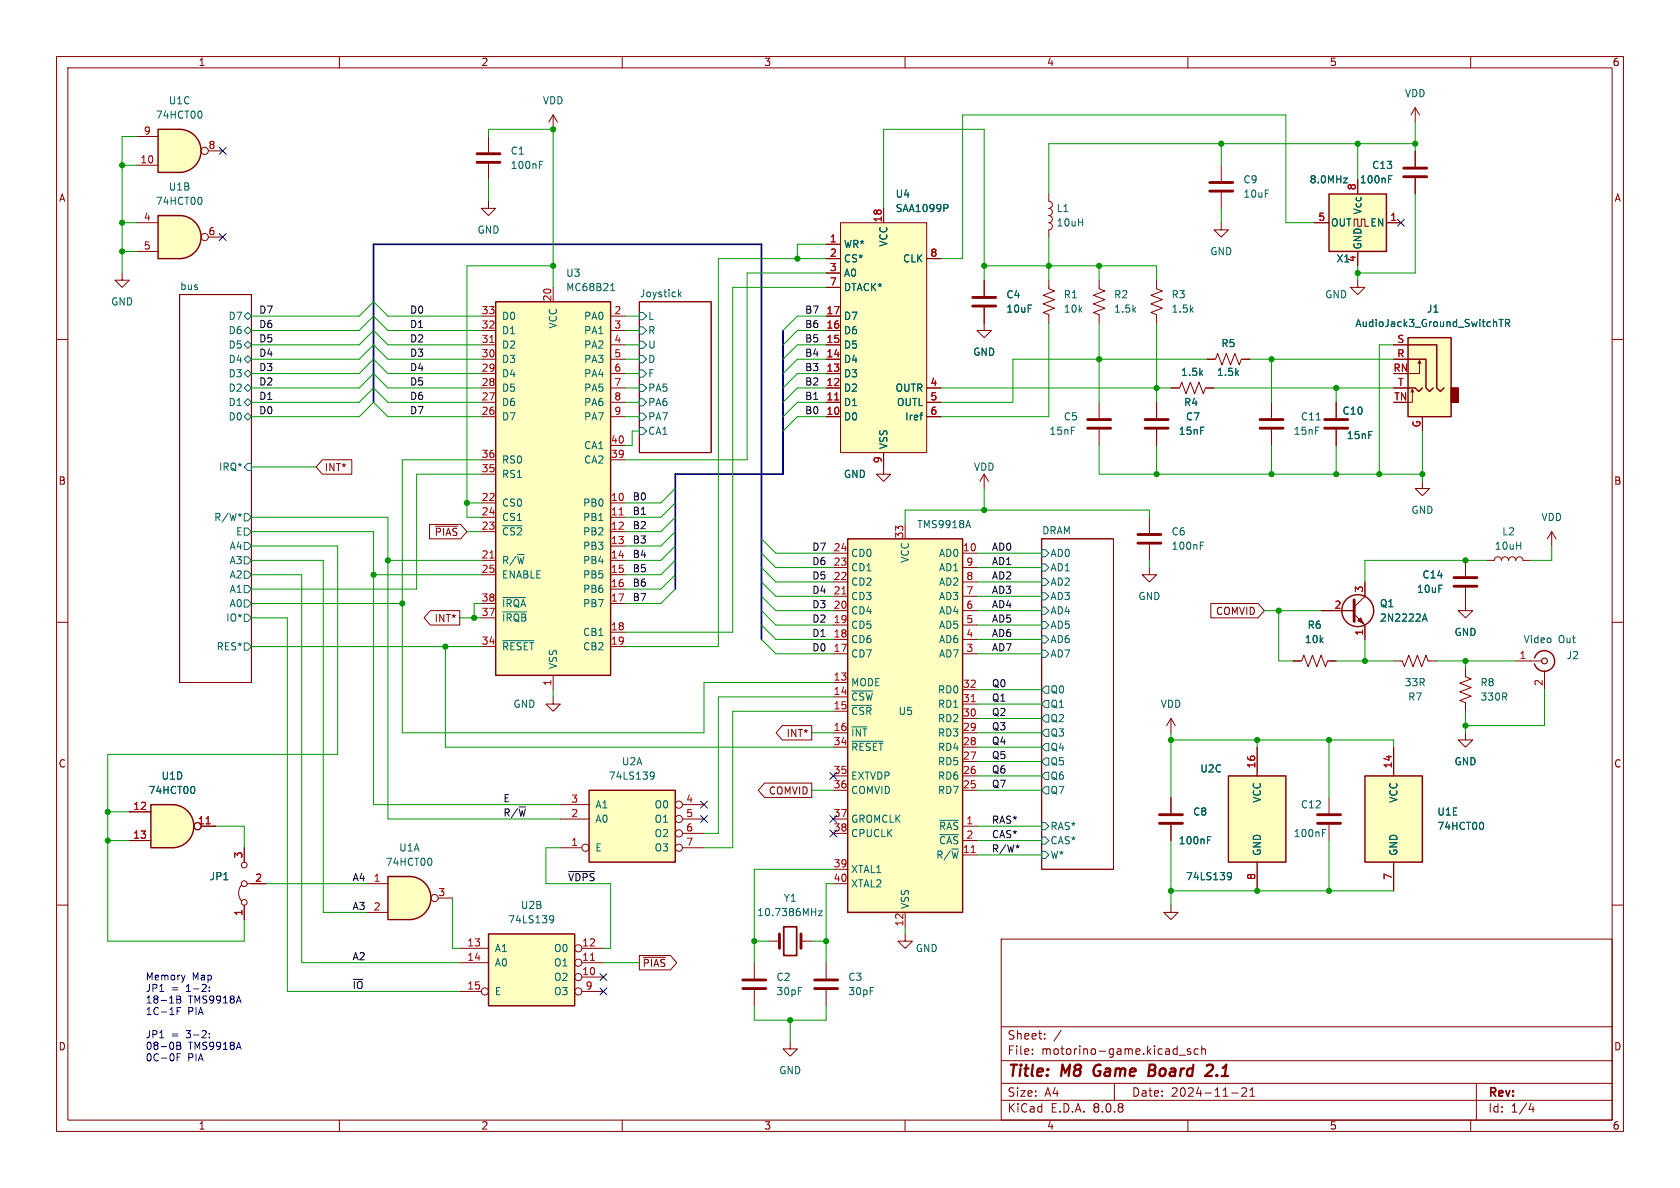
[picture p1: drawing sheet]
<svg xmlns="http://www.w3.org/2000/svg" width="297mm" height="210mm" viewBox="0 0 297 210" stroke-linecap="round" stroke-linejoin="round" font-family="sans-serif">
<g fill="none" stroke="#840000" stroke-width=".18">
<path d="M10 10h277v190h-277zM12 12h273v186h-273zM60 10v2M110 10v2M160 10v2M210 10v2M260 10v2M86.4 24.1v2.8M86.4 29v2.8M21.6 48.3v1.2h1.3l-1.3 1.3-1.3-1.3h1.3M31.7 52.1h12.7v68.6h-12.7zM113 53.3h12.7v26.7h-12.7z"/>
<path d="M10 60h2M224.8 71.1v2.8M224.8 75.9v2.8M285 60h2M184.1 95.3h12.7v58.4h-12.7zM10 110h2M285 110h2M207 141v2.8M207 145.8v2.8M234.9 141v2.8M234.9 145.8v2.8M10 160h2"/>
<path d="M133.3 170.2v2.8M133.3 175v2.8M177 166h108v32h-108zM285 160h2M60 198v2M110 198v2M160 198v2M177 194.5h108M177 191.5h108M177 187.5h108M177 181.5h108M182.5 186.3v.1"/>
<path d="M182.5 185.5v.1M184.7 183.6v.1M184.7 182.8v.1M187.6 182.1l-1.3 2M197 191.5v3M208.5 186.5h1.1M210 198v2M210.5 185.5l-.4-.1-.2 .2 .1 .2 .5 .2v.3h-.6M211.8 185.5l-.4-.1-.3 .3v.4l.1 .2h.6M212.5 185.5l.2-.1 .3 .1 .1 .9M212.5 184.9v1.5M217.7 193.2h1.2"/>
<path d="M219.5 192.4l.6-.1 .2 .1 .1 .3-.9 1.1h.9M221 193.8h.8M221 192.7l.4-.4v1.5M260 198v2M261 191.5v6.5M270.7 195l-.4 1.1h.9M271 195.6v1"/>
</g>
<path d="M193.6 188.5a1.27 1.27 0 0 0 0 1.6M203.1 189.2h.7M203.8 189.2l.3 .1M203.9 188.2h-.6l-.3 2 1-.1M204 189.1l-.2 .1M213.6 188.2h.5a.45 .45 0 0 1 .3 .6l-.1 .3-1.3 1.1h1.3" fill="none" stroke="#840000" stroke-width=".4"/>
<g fill="none" stroke="#006464" stroke-width=".18">
<path d="M95.4 29.1h.4M95.4 28.5h.6M43.2 58.4l.6-.6 .6 .6-.6 .7zM43.2 55.9l.6-.7 .6 .7-.6 .6zM113 55.2h.7l.6 .7-.6 .6h-.7zM113 57.8h.7l.6 .6-.6 .7h-.7zM120 51.2v1.3M120.1 52l.3 .5M120.4 51.6l-.4 .5M43.2 66l.6-.6 .6 .6-.6 .7zM43.2 73.7l.6-.7 .6 .7-.6 .6zM43.2 61l.6-.7 .6 .7-.6 .6z"/>
<path d="M43.2 71.1l.6-.6 .6 .6-.6 .7zM43.2 68.6l.6-.7 .6 .7-.6 .6zM43.8 62.9l.6 .6-.6 .6-.6-.6zM113 60.3h.7l.6 .7-.6 .6h-.7zM113 62.9h.7l.6 .6-.6 .6h-.7zM113 65.4h.7l.6 .6-.6 .7h-.7zM113 67.9h.7l.6 .7-.6 .6h-.7zM113 70.5h.7l.6 .6-.6 .7h-.7zM113 73h.7l.6 .7-.6 .6h-.7zM113 75.6h.7l.6 .6-.6 .6h-.7zM232.7 74.2h.7M42.7 90.9l-.3 .2 .2 .2"/>
<path d="M43.2 98.4h.6l.6 .7-.6 .6h-.6zM43.2 90.8h.6l.6 .6-.6 .7h-.6zM43.2 93.3h.6l.6 .7-.6 .6h-.6zM43.2 95.9h.6l.6 .6-.6 .7h-.6zM43.8 81.9h.6v1.3h-.6l-.6-.6zM184.1 99.7h.7l.6 .6-.6 .7h-.7zM184.1 97.2h.7l.6 .6-.6 .6h-.7zM43.2 101h.6l.6 .6-.6 .6h-.6zM43.2 103.5h.6l.6 .6-.6 .7h-.6zM43.2 106h.6l.6 .7-.6 .6h-.6zM43.2 113.7h.6l.6 .6-.6 .6h-.6zM43.2 108.6h.6l.6 .6-.6 .7h-.6z"/>
<path d="M184.1 114.9h.7l.6 .7-.6 .6h-.7zM184.1 102.2h.7l.6 .7-.6 .6h-.7zM184.1 104.8h.7l.6 .6-.6 .6h-.7zM184.1 107.3h.7l.6 .7-.6 .6h-.7zM184.1 109.9h.7l.6 .6-.6 .6h-.7zM184.1 112.4h.7l.6 .6-.6 .7h-.7zM184.8 121.3h.6v1.3h-.6l-.7-.7zM184.8 128.9h.6v1.3h-.6l-.7-.7zM184.8 123.8h.6v1.3h-.6l-.7-.6zM184.8 126.4h.6v1.2h-.6l-.7-.6zM184.8 136.5h.6v1.3h-.6l-.7-.6zM184.8 139.1h.6v1.2h-.6l-.7-.6z"/>
<path d="M184.8 131.4h.6v1.3h-.6l-.7-.6zM184.8 134h.6v1.3h-.6l-.7-.7zM184.1 150.5h.7l.6 .6-.6 .7h-.7zM184.1 145.4h.7l.6 .7-.6 .6h-.7zM184.1 148h.7l.6 .6-.6 .6h-.7zM213.5 148.5h.4M213.5 147.9h.6M233.8 147.2h.4M233.8 146.6h.6"/>
</g>
<path d="M84.3 28.7h4.1M84.3 27.2h4.1M222.8 75.7h4M222.8 74.2h4M205 145.5h4M205 144h4M232.9 145.5h4.1M232.9 144h4.1M131.3 174.8h4.1M131.3 173.2h4.1" fill="none" stroke="#840000" stroke-width=".51"/>
<path d="M248.9 59.7h7.6v14h-7.6z" fill="#ffffc2"/>
<path d="M256.5 68.6h1.3v2.5h-1.3z" fill="#840000" stroke="#840000" stroke-width=".25"/>
<path d="M246.4 63.5h2.5M246.4 61h2.5M246.4 68.6h2.5M249.7 68.8l-.3 .5M249.9 69.3l-.2-.5v2.3h-.8M251 63.8l-.3 .5M251.2 64.3l-.2-.5v2.2h-2.1M251.5 73.7v2.5M259.1 106.7v1.3h1.2l-1.2 1.2-1.3-1.2h1.3" fill="none" stroke="#840000" stroke-width=".18"/>
<path d="M248.9 59.7h7.6v14h-7.6zM248.9 68.6h1.3l.6 .6 .7-.6M248.9 63.5h3.2v5.1l.6 .6 .7-.6M248.9 61h5.1v7.6l.6 .6 .7-.6" fill="none" stroke="#840000" stroke-width=".25"/>
<path d="M265 56.5h.7M265.4 56.5v1.2M266.2 57.1h.6l.1-.2-.1-.3-.6-.1v1.2M266.5 57.1l.4 .6" fill="none" stroke="#006464" stroke-width=".18"/>
<path d="M31.7 38.1a3.8 3.8 0 0 1 3.8 3.8 3.8 3.8 0 0 1-3.8 3.8z" fill="#ffffc2" stroke="#ffffc2" stroke-width=".18"/>
<path d="M27.9 38.1h3.8v7.6h-3.8z" fill="#ffffc2"/>
<path d="M27.9 38.1h3.8a3.8 3.8 0 0 1 3.8 3.8 3.8 3.8 0 0 1-3.8 3.8h-3.8z" fill="none" stroke="#840000" stroke-width=".25"/>
<g fill="none" stroke="#840000" stroke-width=".18">
<path d="M24.1 39.4h3.8M24.1 44.5h3.8M36.8 41.9h2.6M240 49.5v1.3h-1.2l1.2 1.3 1.3-1.3h-1.3M236.2 71.1v2.8M236.2 75.9v2.8M259.1 129.5v1.3h1.2l-1.2 1.3-1.3-1.3h1.3M160 165.1v1.3h1.3l-1.3 1.2-1.3-1.2h1.3"/>
<circle cx="36.2" cy="41.9" r=".63"/>
</g>
<path d="M35.5 34.9l.2 .5-.2 .7" fill="none" stroke="#006464" stroke-width=".18"/>
<path d="M234.2 75.7h4.1M234.2 74.2h4.1" fill="none" stroke="#840000" stroke-width=".51"/>
<path d="M241.3 137.2h10.2v15.2h-10.2z" fill="#ffffc2"/>
<path d="M241.3 137.2h10.2v15.2h-10.2z" fill="none" stroke="#840000" stroke-width=".25"/>
<path d="M246.4 132.1v5.1M246.4 152.4v5.1" fill="none" stroke="#840000" stroke-width=".18"/>
<path d="M262.1 145.4l.2 .4-.2 .8" fill="none" stroke="#006464" stroke-width=".18"/>
<path d="M31.7 22.9a3.8 3.8 0 0 1 3.8 3.8 3.8 3.8 0 0 1-3.8 3.8z" fill="#ffffc2" stroke="#ffffc2" stroke-width=".18"/>
<path d="M27.9 22.9h3.8v7.6h-3.8z" fill="#ffffc2"/>
<path d="M27.9 22.9h3.8a3.8 3.8 0 0 1 3.8 3.8 3.8 3.8 0 0 1-3.8 3.8h-3.8z" fill="none" stroke="#840000" stroke-width=".25"/>
<g fill="none" stroke="#840000" stroke-width=".18">
<path d="M24.1 29.2h3.8M24.1 24.1h3.8M36.8 26.7h2.6"/>
<circle cx="36.2" cy="26.7" r=".63"/>
</g>
<path d="M35.5 19.7l.2 .4-.2 .7" fill="none" stroke="#006464" stroke-width=".18"/>
<path d="M234.9 34.3h10.2v10.2h-10.2z" fill="#ffffc2"/>
<path d="M234.9 34.3h10.2v10.2h-10.2z" fill="none" stroke="#840000" stroke-width=".25"/>
<path d="M232.4 39.4h2.5M240 31.8v2.5M245.1 39.4h2.5M239.4 40v-1.3h.6v1.3h.7v-1.3h.6v1.3h.6M240 44.5v2.5" fill="none" stroke="#840000" stroke-width=".18"/>
<path d="M237.5 31.5h.7l-.7 .8h.7" fill="none" stroke="#006464" stroke-width=".18"/>
<path d="M149.9 95.3h20.3v66h-20.3z" fill="#ffffc2"/>
<path d="M149.9 95.3h20.3v66h-20.3zM271.3 116.3a1.81 1.81 0 0 1 2-1.3 1.81 1.81 0 0 1 1.5 1.8M274.8 116.8a1.82 1.82 0 0 1-1.5 1.8 1.82 1.82 0 0 1-2-1.3" fill="none" stroke="#840000" stroke-width=".25"/>
<g fill="none" stroke="#840000" stroke-width=".18">
<path d="M250.2 19.1l-.8 1.2M250.2 19.1v2.5M250.2 19.1l.8 1.2M97.8 20.3l-.8 1.3M97.8 20.3v2.6M97.8 20.3l.8 1.3M147.3 97.8h2.6M160 92.7v2.6M170.2 97.8h2.5M147.3 115.6h2.6M147.3 113h2.6M147.3 110.5h2.6"/>
<path d="M147.3 108h2.6M147.3 105.4h2.6M147.3 102.9h2.6M147.3 100.3h2.6M170.2 115.6h2.5M170.2 113h2.5M170.2 110.5h2.5M170.2 108h2.5M170.2 105.4h2.5M170.2 102.9h2.5M170.2 100.3h2.5M246.4 116.8h1.5l.4 1.1 .7-2.1 .8 2.1 .8-2.1 .7 2.1 .8-2.1 .4 1h1.5"/>
<path d="M259.1 118.1v1.5l1 .4-2 .8 2 .7-2 .8 2 .8-2 .7 1 .4v1.5M268 116.8h4.5M273 118.6v3.3M147.3 120.7h2.6M147.3 123.2h2.6M147.3 125.7h2.6M147.3 129.5h2.6M147.3 139.7h2.6M147.3 137.2h2.6M147.3 132.1h2.6M170.2 129.5h2.5M170.2 139.7h2.5"/>
<path d="M170.2 137.2h2.5M170.2 134.6h2.5M170.2 132.1h2.5M170.2 127h2.5M170.2 124.5h2.5M170.2 121.9h2.5M147.3 144.8h2.6M147.3 147.3h2.6M147.3 153.7h2.6M147.3 156.2h2.6M170.2 146.1h2.5M170.2 151.1h2.5"/>
<path d="M170.2 148.6h2.5M146 170.2v2.8M146 175v2.8M160 161.3v2.5"/>
</g>
<path d="M171.2 92l.4 1.3M150.6 122.1h3.7M150.6 124.7h3.5M150.6 128.5h2.6M150.6 131h5.5M166.1 145h3.3M166.1 147.5h3.3" fill="none" stroke="#006464" stroke-width=".18"/>
<path d="M148.8 105h.8M171.7 124h.7M171.7 150.7h.7" fill="none" stroke="#a90000" stroke-width=".18"/>
<path d="M144 174.8h4.1M144 173.2h4.1" fill="none" stroke="#840000" stroke-width=".51"/>
<circle cx="273" cy="116.8" r=".51" fill="none" stroke="#840000" stroke-width=".2"/>
<path d="M87.6 53.3h20.3v66.1h-20.3z" fill="#ffffc2"/>
<g fill="none" stroke="#840000" stroke-width=".25">
<path d="M87.6 53.3h20.3v66.1h-20.3z"/>
<circle cx="240" cy="107.9" r="2.82"/>
</g>
<g fill="none" stroke="#840000" stroke-width=".18">
<path d="M86.4 35.6v1.2h1.2l-1.2 1.3-1.3-1.3h1.3M85.1 55.9h2.5M85.1 58.4h2.5M97.8 50.8v2.5M107.9 55.9h2.6M107.9 58.4h2.6M85.1 73.7h2.5M85.1 71.1h2.5M85.1 68.6h2.5M85.1 66h2.5M85.1 63.5h2.5M85.1 61h2.5"/>
<path d="M107.9 73.7h2.6M107.9 71.1h2.6M107.9 68.6h2.6M107.9 66h2.6M107.9 63.5h2.6M107.9 61h2.6M107.9 78.7h2.6M85.1 88.9h2.5M85.1 91.4h2.5M85.1 94h2.5M85.1 99.1h2.5M85.1 83.8h2.5"/>
<path d="M85.1 81.3h2.5M107.9 88.9h2.6M107.9 91.4h2.6M107.9 94h2.6M107.9 96.5h2.6M107.9 99.1h2.6M107.9 81.3h2.6M85.1 101.6h2.5M85.1 106.7h2.5M85.1 114.3h2.5M85.1 109.2h2.5M97.8 119.4v2.5"/>
<path d="M107.9 101.6h2.6M107.9 104.1h2.6M107.9 106.7h2.6M107.9 111.8h2.6M107.9 114.3h2.6M228.6 116.8h1.5l.4-1 .8 2.1 .7-2.1 .8 2.1 .8-2.1 .7 2.1 .4-1.1h1.5M233.7 108h5.7M239.4 108.6l1.9 1.9v2.5M241.3 102.9v2.5l-1.9 1.9M207 160v1.3h1.3l-1.3 1.3-1.3-1.3h1.3"/>
</g>
<path d="M86.6 60.5h.7M86.6 98.6h.7M109.5 91h.7" fill="none" stroke="#a90000" stroke-width=".18"/>
<path d="M108 51.4h.7M108.1 50.4l.2-.3v1.3M88.9 92.9h3.4M88.9 113.3h5.5M88.9 108.2h4.2M88.9 105.6h4M251.5 109.8l.4-1.3 .4 1.3M251.6 109.4h.6" fill="none" stroke="#006464" stroke-width=".18"/>
<path d="M239.4 106v3.9" fill="none" stroke="#840000" stroke-width=".51"/>
<path d="M240 109.7l.5-.5 .5 1z" fill="#840000" stroke="#840000" stroke-width=".18"/>
<path d="M72.4 154.9a3.8 3.8 0 0 1 3.8 3.9 3.8 3.8 0 0 1-3.8 3.8z" fill="#ffffc2" stroke="#ffffc2" stroke-width=".18"/>
<path d="M68.6 154.9h3.8v7.7h-3.8z" fill="#ffffc2"/>
<path d="M68.6 154.9h3.8a3.8 3.8 0 0 1 3.8 3.9 3.8 3.8 0 0 1-3.8 3.8h-3.8z" fill="none" stroke="#840000" stroke-width=".25"/>
<g fill="none" stroke="#840000" stroke-width=".18">
<path d="M250.2 26.7v2.8M250.2 31.5v2.8M42.7 156.5a2.26 2.26 0 0 0 0 2.8M43.2 149.9v2.5M43.7 156.2h3.3M64.8 156.2h3.8M77.5 158.8h2.5M43.2 160v2.6M64.8 161.3h3.8"/>
<circle cx="43.2" cy="152.9" r=".51"/>
<circle cx="43.2" cy="159.5" r=".51"/>
<circle cx="43.2" cy="156.2" r=".51"/>
<circle cx="76.8" cy="158.7" r=".63"/>
</g>
<path d="M245.5 31.7h.4M245.5 31.1h.6M76.2 151.8l.1 .4-.1 .7" fill="none" stroke="#006464" stroke-width=".18"/>
<path d="M248.2 31.2h4M248.2 29.7h4" fill="none" stroke="#840000" stroke-width=".51"/>
<path d="M30.5 142.2a3.8 3.8 0 0 1 3.8 3.9 3.8 3.8 0 0 1-3.8 3.8z" fill="#ffffc2" stroke="#ffffc2" stroke-width=".18"/>
<path d="M26.7 142.2h3.8v7.7h-3.8z" fill="#ffffc2"/>
<path d="M26.7 142.2h3.8a3.8 3.8 0 0 1 3.8 3.9 3.8 3.8 0 0 1-3.8 3.8h-3.8z" fill="none" stroke="#840000" stroke-width=".25"/>
<g fill="none" stroke="#840000" stroke-width=".18">
<path d="M262.9 99.1h1.3a.64 .64 0 0 1 .6-.7 .64 .64 0 0 1 .6 .7 .64 .64 0 0 1 .7-.7 .64 .64 0 0 1 .6 .7 .64 .64 0 0 1 .6-.7 .64 .64 0 0 1 .7 .7 .64 .64 0 0 1 .6-.7 .64 .64 0 0 1 .6 .7h1.3M22.9 143.5h3.8M22.9 148.6h3.8M35.6 146.1h2.5M139.7 184.2v1.2h1.3l-1.3 1.3-1.3-1.3h1.3"/>
<circle cx="34.9" cy="146" r=".63"/>
</g>
<path d="M36.4 145.6h.8" fill="none" stroke="#a90000" stroke-width=".18"/>
<path d="M34.3 139.1l.1 .4-.1 .7" fill="none" stroke="#006464" stroke-width=".18"/>
<path d="M86.4 165.1h15.2v12.7h-15.2z" fill="#ffffc2"/>
<path d="M86.4 165.1h15.2v12.7h-15.2z" fill="none" stroke="#840000" stroke-width=".25"/>
<g fill="none" stroke="#840000" stroke-width=".18">
<path d="M81.3 170.2h5.1M81.3 167.6h5.1M81.3 175.3h3.8M102.9 172.7h3.8M102.9 170.2h3.8M102.9 167.6h3.8M102.9 175.3h3.8"/>
<circle cx="85.7" cy="175.3" r=".63"/>
<circle cx="102.2" cy="170.2" r=".63"/>
<circle cx="102.2" cy="167.6" r=".63"/>
<circle cx="102.2" cy="175.3" r=".63"/>
<circle cx="102.2" cy="172.7" r=".63"/>
</g>
<path d="M104.4 169.8h.7" fill="none" stroke="#a90000" stroke-width=".18"/>
<path d="M97.3 161.9h.3l.2 .1a.84 .84 0 0 1-.3 1.1h-.2M97.9 162.4l-.3 .3-.3-.1" fill="none" stroke="#006464" stroke-width=".18"/>
<path d="M104.1 139.7h15.3v12.7h-15.3z" fill="#ffffc2"/>
<path d="M104.1 139.7h15.3v12.7h-15.3z" fill="none" stroke="#840000" stroke-width=".25"/>
<g fill="none" stroke="#840000" stroke-width=".18">
<path d="M99.1 149.9h3.8M99.1 144.8h5M99.1 142.2h5M120.6 149.9h3.9M120.6 144.8h3.9M120.6 142.2h3.9M120.6 147.3h3.9"/>
<circle cx="103.5" cy="149.9" r=".63"/>
<circle cx="120" cy="142.2" r=".63"/>
<circle cx="120" cy="149.9" r=".63"/>
<circle cx="120" cy="144.8" r=".63"/>
<circle cx="120" cy="147.3" r=".63"/>
</g>
<path d="M115.1 136.5h.3l.2 .1a.84 .84 0 0 1-.3 1.1h-.2M115.7 137l-.3 .3-.3-.1" fill="none" stroke="#006464" stroke-width=".18"/>
<path d="M217.2 137.2h10.1v15.2h-10.1z" fill="#ffffc2"/>
<path d="M217.2 137.2h10.1v15.2h-10.1z" fill="none" stroke="#840000" stroke-width=".25"/>
<g fill="none" stroke="#840000" stroke-width=".18">
<path d="M203.2 91.4v2.8M203.2 96.3v2.8M251.5 85.1v1.3h1.2l-1.2 1.2-1.3-1.2h1.3M259.1 99.1v2.8M274.3 94l-.7 1.3M274.3 94v2.5M274.3 94l.8 1.3M203.2 100.3v1.3h1.3l-1.3 1.3-1.3-1.3h1.3M259.1 103.9v2.8M97.8 123.2v1.3h1.3l-1.3 1.2-1.3-1.2h1.3M207 127l-.8 1.3M207 127v2.5"/>
<path d="M207 127l.8 1.3M222.2 132.1v5.1M222.2 152.4v5.1M135.9 166.4h1.9M141.6 166.4h1.9"/>
</g>
<path d="M212.2 96.4h.4M212.2 95.8h.6M217.1 154.3l.4-.1 .1 .2a.84 .84 0 0 1-.3 1.1h-.2M217.7 154.8l-.2 .2h-.4M144.7 161h.7l-.7 .9h.7" fill="none" stroke="#006464" stroke-width=".18"/>
<path d="M138.6 163.8h2.2v5.1h-2.2z" fill="none" stroke="#840000" stroke-width=".3"/>
<path d="M201.2 96h4M201.2 94.5h4M257 103.6h4.1M257 102.1h4.1M137.8 165.1v2.5M141.6 165.1v2.5" fill="none" stroke="#840000" stroke-width=".51"/>
<path d="M148.6 39.4h15.2v40.6h-15.2z" fill="#ffffc2"/>
<g fill="none" stroke="#840000" stroke-width=".18">
<path d="M148.6 39.4h15.2v40.6h-15.2zM156.2 36.8v2.6M185.4 36.8a.64 .64 0 0 1 .6 .7 .64 .64 0 0 1-.6 .6 .64 .64 0 0 1 .6 .6 .64 .64 0 0 1-.6 .7 .63 .63 0 0 1 .6 .6 .63 .63 0 0 1-.6 .6v1.3M185.4 34.3v1.3a.63 .63 0 0 1 .6 .6 .63 .63 0 0 1-.6 .6M215.9 39.4v1.2h1.3l-1.3 1.3-1.3-1.3h1.3M215.9 29.2v2.8M215.9 34v2.8M232.4 39.4h2.5M240 31.8v2.5M245.1 39.4h2.5M250.2 26.7v2.8M250.2 31.5v2.8"/>
<path d="M146 43.2h2.6M146 58.4h2.6M146 55.9h2.6M146 45.7h2.6M146 48.3h2.6M146 50.8h2.6M163.8 45.7h2.6M174 54.4v4h1.3l-1.3 1.3-1.3-1.3h1.3M174 49.5v2.8M185.4 49.5v1.6l1 .3-2 .8 2 .8-2 .7 2 .8-2 .7 1 .4v1.6M194.3 49.5v1.6l1 .3-2 .8 2 .8-2 .7 2 .8-2 .7 1 .4v1.6M204.5 49.5v1.6l1 .3-2 .8 2 .8-2 .7 2 .8-2 .7 1 .4v1.6"/>
<path d="M240 44.5v2.5M146 73.7h2.6M146 71.1h2.6M146 68.6h2.6M146 66h2.6M146 63.5h2.6M146 61h2.6M163.8 73.7h2.6M163.8 71.1h2.6M163.8 68.6h2.6M194.3 71.1v2.8M194.3 75.9v2.8"/>
<path d="M204.5 71.1v2.8M204.5 75.9v2.8M207 68.6h1.5l.4-1 .8 2 .7-2 .8 2 .8-2 .7 2 .4-1h1.5M213.4 63.5h1.5l.4-1 .7 2 .8-2 .8 2 .7-2 .8 2 .4-1h1.5M236.2 71.1v2.8M236.2 75.9v2.8M246.4 68.6h2.5M246.4 63.5h2.5M246.4 61h2.5M251.5 73.7v2.5M57 81.3h5.2v2.5h-5.2l-1.1-1.2zM75.9 92.7h5.5l1.1 1.3-1.1 1.3h-5.5z"/>
<path d="M77 93h3.9M156.2 80v3.8h1.3l-1.3 1.3-1.3-1.3h1.3M174 83.8v2.6M174 83.8l-.8 1.3M174 83.8l.8 1.3M259.1 99.1v2.8M76.1 107.9h5.2v2.6h-5.2l-1.1-1.3zM214.1 106.7h8.3l1.1 1.3-1.1 1.2h-8.3zM228.6 116.8h1.3M233.7 108h5.7M234.9 116.8h1.3M241.3 102.9v2.5"/>
<path d="M241.3 110.5v2.5M259.1 103.9v2.8M135.2 138.4h8.3v2.6h-8.3l-1.2-1.3zM138.3 128.3h5.2v2.5h-5.2l-1.1-1.3zM222.2 132.1v5.1M246.4 132.1v5.1M22.9 143.5h3.8M22.9 148.6h3.8M35.6 146.1h2.5M43.2 149.9v2.5M44.4 156.2h2.6M207 141v2.8"/>
<path d="M207 145.8v2.8M222.2 152.4v5.1M246.4 152.4v5.1M43.2 160v2.6M113 168.9h5.5l1.1 1.3-1.1 1.3h-5.5zM113.7 169.2h4"/>
<circle cx="34.9" cy="146" r=".63"/>
</g>
<path d="M147.6 70.7h.7M36.4 145.6h.8" fill="none" stroke="#a90000" stroke-width=".18"/>
<g fill="none" stroke="#006464" stroke-width=".18">
<path d="M167.4 36.1l.2 .3-.1 .3-.1 .1M237.5 31.5h.7l-.7 .8h.7M245.5 31.7h.4M245.5 31.1h.6M265 56.5h.7M265.4 56.5v1.2M266.2 57.1h.6l.1-.2-.1-.3-.6-.1v1.2M266.5 57.1l.4 .6M162.6 73.4h.5M163 73h.1M251.5 109.8l.4-1.3 .4 1.3M251.6 109.4h.6"/>
<path d="M34.3 139.1l.1 .4-.1 .7M213.5 148.5h.4M213.5 147.9h.6M217.1 154.3l.4-.1 .1 .2a.84 .84 0 0 1-.3 1.1h-.2M217.7 154.8l-.2 .2h-.4M262.1 145.4l.2 .4-.2 .8"/>
</g>
<path d="M213.9 33.8h4M213.9 32.3h4M172 54.1h4M172 52.6h4M192.3 75.7h4M192.3 74.2h4M202.4 75.7h4.1M202.4 74.2h4.1" fill="none" stroke="#840000" stroke-width=".51"/>
<path d="M100.6 154.1h4.5M180.2 149.5l-.3 .1 .2 .3" fill="none" stroke="#0f0f0f" stroke-width=".18"/>
<g fill="none" stroke="#0000c2" stroke-width=".18">
<path d="M31.3 176.1h.4l.2 .2-.2 .4 .2 .1 .1 .3-.3 .2h-.4zM31.3 176.7h.4M31.3 178.7h.4M31.9 178.1h-.6v1.3M32.7 172.4l-.3 .8M37 175.2v.1M37 174.5v.1M31.3 184.2h.4l.2 .3-.2 .3 .2 .2 .1 .3-.3 .2h-.4zM31.3 184.8h.4M31.3 186.9h.4M31.9 186.3h-.6v1.2M37 182.7v.1"/>
<path d="M37 183.3v.2"/>
</g>
<path d="M138.4 58.4v25.4h-19v20.3M66 71.1v-27.9h68.6v69.8" fill="none" stroke="#000084" stroke-width=".3"/>
<g fill="none" stroke="#009600" stroke-width=".18">
<path d="M21.6 39.4h2.5M21.6 29.2h2.5M24.1 24.1h-2.5v24.2M86.4 24.1v-1.2h11.4v27.9M86.4 31.8v3.8M156.2 36.8v-13.9h17.8v26.6M215.9 25.4v3.8M215.9 36.8v2.6M232.4 39.4h-5.1v-19.1h-57.1v25.4h-3.8M240 25.4v6.4M250.2 34.3v14h-10.2M250.2 25.4h-64.8v8.9"/>
<path d="M250.2 21.6v5.1M21.6 44.5h2.5M44.4 58.4h19.1l2.5-2.5 2.6 2.5h16.5M44.4 55.9h19.1l2.5-2.6 2.6 2.6h16.5M97.8 47h-15.3v44.4h2.6M110.5 58.4h2.5M110.5 55.9h2.5M146 58.4h-5l-2.6 2.6M146 55.9h-5l-2.6 2.5M146 45.7h-19v68.6h-16.5M146 43.2h-5v2.5M146 50.8h-16.5v61h-19"/>
<path d="M146 48.3h-13.9v33h-21.6M174 47h30.5v2.5M185.4 57.2v16.5h-19M185.4 41.9v7.6M194.3 47v2.5M194.3 57.2v13.9M204.5 57.2v13.9M240 47v2.5M44.4 68.6h19.1l2.5-2.6 2.6 2.6h16.5M44.4 61h19.1l2.5-2.6 2.6 2.6h16.5M44.4 71.1h19.1l2.5-2.5 2.6 2.5h16.5M44.4 63.5h19.1l2.5-2.5 2.6 2.5h16.5"/>
<path d="M44.4 66h19.1l2.5-2.5 2.6 2.5h16.5M44.4 73.7h19.1l2.5-2.6 2.6 2.6h16.5M110.5 68.6h2.5M110.5 61h2.5M110.5 71.1h2.5M110.5 63.5h2.5M110.5 66h2.5M110.5 73.7h2.5M113 76.2h-1.2v2.5h-1.3M146 68.6h-5l-2.6 2.5M146 61h-5l-2.6 2.5M146 71.1h-5l-2.6 2.6"/>
<path d="M146 63.5h-5l-2.6 2.5M146 66h-5l-2.6 2.6M146 73.7h-5l-2.6 2.5M166.4 68.6h40.6M194.3 78.7v5.1h57.2M204.5 78.7v5.1M213.4 63.5h-34.3v7.6h-12.7M214.6 68.6h31.8M221 63.5h25.4M224.8 63.5v7.6M224.8 78.7v5.1M236.2 68.6v2.5"/>
<path d="M236.2 78.7v5.1M246.4 61h-2.6v22.8M251.5 76.2v8.9M44.4 82.6h11.5M44.4 96.5h15.3v36.9h-40.7v33h24.2v-3.8M44.4 94h21.6v48.2h33.1M44.4 91.4h24.2v53.4h30.5M44.4 99.1h12.7v62.2h7.7M68.6 99.1h16.5M82.5 88.9h2.6M82.5 94h2.6M85.1 81.3h-14v48.2h53.4v-8.8h22.8"/>
<path d="M85.1 83.8h-11.4v20.3h-29.3M119.4 86.4l-2.6 2.5h-6.3M119.4 94l-2.6 2.5h-6.3M119.4 91.4l-2.6 2.6h-6.3M119.4 88.9l-2.6 2.5h-6.3M119.4 99.1l-2.6 2.5h-6.3M119.4 96.5l-2.6 2.6h-6.3M134.6 95.3l2.6 2.5h10.1M134.6 97.8l2.6 2.5h10.1M172.7 97.8h11.4M174 86.4v3.8M203.2 91.4v-1.2h-43.2v2.5"/>
<path d="M203.2 99.1v1.2M262.9 99.1h-21.6v3.8M274.3 96.5v2.6h-3.8M44.4 106.7h26.7M44.4 109.2h6.4v66.1h30.5M44.4 101.6h8.9v68.6h28M44.4 114.3h40.7M66 101.6h19.1M78.7 114.3v17.8h68.6M81.3 109.2h3.8M85.1 106.7h-1.3v2.5M119.4 104.1l-2.6 2.6h-6.3"/>
<path d="M119.4 101.6l-2.6 2.5h-6.3M134.6 110.5l2.6 2.5h10.1M134.6 113l2.6 2.6h10.1M134.6 100.3l2.6 2.6h10.1M134.6 105.4l2.6 2.6h10.1M134.6 102.9l2.6 2.5h10.1M134.6 108l2.6 2.5h10.1M172.7 113h11.4M172.7 100.3h11.4M172.7 115.6h11.4M172.7 102.9h11.4M172.7 108h11.4"/>
<path d="M172.7 105.4h11.4M172.7 110.5h11.4M223.5 108h10.2M226.1 108v8.8h2.5M236.2 116.8h10.2M241.3 113v3.8M254 116.8h14M259.1 116.8v1.3M97.8 121.9v1.3M143.5 129.5h3.8M143.5 139.7h3.8M147.3 123.2h-20.3v24.1h-2.5"/>
<path d="M147.3 125.7h-17.8v24.2h-5M172.7 129.5h11.4M172.7 124.5h11.4M172.7 127h11.4M172.7 121.9h11.4M172.7 132.1h11.4M172.7 139.7h11.4M172.7 137.2h11.4M172.7 134.6h11.4M207 129.5v11.5M207 130.8h39.4v1.3M222.2 130.8v1.3"/>
<path d="M234.9 130.8v10.2M259.1 125.7v3.8M273 121.9v6.4h-13.9M19 148.6h3.9M19 143.5h3.9M38.1 146.1h5.1v3.8M47 156.2h17.8M80 158.8v8.8h1.3M99.1 149.9h-2.6v6.3h11.4v11.4h-1.2M147.3 153.7h-14v16.5M147.3 156.2h-1.3v14M172.7 146.1h11.4"/>
<path d="M172.7 148.6h11.4M172.7 151.1h11.4M207 157.5h39.4M207 148.6v11.4M234.9 148.6v8.9M106.7 170.2h6.3M133.3 166.4h2.6M133.3 177.8v2.5h12.7v-2.5M143.5 166.4h2.5M160 163.8v1.3M139.7 180.3v3.9"/>
</g>
<g fill="none" stroke="#000084" stroke-width=".18">
<path d="M38.8 26.1l1.2 1.2M40 26.1l-1.2 1.2M247 38.8l1.3 1.2M248.3 38.8l-1.3 1.2M38.8 41.3l1.2 1.2M40 41.3l-1.2 1.2M146.7 136.6l1.2 1.2M147.9 136.6l-1.2 1.2M123.9 144.2l1.2 1.2M123.9 141.6l1.2 1.2M125.1 144.2l-1.2 1.2M125.1 141.6l-1.2 1.2"/>
<path d="M146.7 146.7l1.2 1.2M146.7 144.2l1.2 1.2M147.9 146.7l-1.2 1.2M147.9 144.2l-1.2 1.2M106.1 174.7l1.2 1.2M106.1 172.1l1.2 1.2M107.3 174.7l-1.2 1.2M107.3 172.1l-1.2 1.2"/>
</g>
<g fill="#009600" stroke="#009600" stroke-width=".18">
<circle cx="146" cy="166.4" r=".46"/>
<circle cx="139.7" cy="180.3" r=".46"/>
<circle cx="174" cy="90.2" r=".46"/>
<circle cx="222.2" cy="130.8" r=".46"/>
<circle cx="207" cy="130.8" r=".46"/>
<circle cx="241.3" cy="116.8" r=".46"/>
<circle cx="234.9" cy="130.8" r=".46"/>
<circle cx="222.2" cy="157.5" r=".46"/>
<circle cx="234.9" cy="157.5" r=".46"/>
<circle cx="207" cy="157.5" r=".46"/>
<circle cx="21.6" cy="29.2" r=".46"/>
<circle cx="21.6" cy="39.4" r=".46"/>
<circle cx="21.6" cy="44.5" r=".46"/>
<circle cx="97.8" cy="22.9" r=".46"/>
<circle cx="97.8" cy="47" r=".46"/>
<circle cx="83.8" cy="109.2" r=".46"/>
<circle cx="68.6" cy="99.1" r=".46"/>
<circle cx="82.5" cy="88.9" r=".46"/>
<circle cx="133.3" cy="166.4" r=".46"/>
<circle cx="78.7" cy="114.3" r=".46"/>
<circle cx="66" cy="101.6" r=".46"/>
<circle cx="71.1" cy="106.7" r=".46"/>
<circle cx="19" cy="143.5" r=".46"/>
<circle cx="19" cy="148.6" r=".46"/>
<circle cx="259.1" cy="128.3" r=".46"/>
<circle cx="259.1" cy="116.8" r=".46"/>
<circle cx="259.1" cy="99.1" r=".46"/>
<circle cx="226.1" cy="108" r=".46"/>
<circle cx="174" cy="47" r=".46"/>
<circle cx="141" cy="45.7" r=".46"/>
<circle cx="185.4" cy="47" r=".46"/>
<circle cx="215.9" cy="25.4" r=".46"/>
<circle cx="204.5" cy="83.8" r=".46"/>
<circle cx="204.5" cy="68.6" r=".46"/>
<circle cx="194.3" cy="63.5" r=".46"/>
<circle cx="194.3" cy="47" r=".46"/>
<circle cx="224.8" cy="63.5" r=".46"/>
<circle cx="224.8" cy="83.8" r=".46"/>
<circle cx="251.5" cy="83.8" r=".46"/>
<circle cx="243.8" cy="83.8" r=".46"/>
<circle cx="236.2" cy="68.6" r=".46"/>
<circle cx="236.2" cy="83.8" r=".46"/>
<circle cx="240" cy="25.4" r=".46"/>
<circle cx="240" cy="48.3" r=".46"/>
<circle cx="250.2" cy="25.4" r=".46"/>
</g>
<g font-size="2.8" fill="#840000">
<text x="178" y="190.9">Title:</text>
<text x="187.7" y="190.9">M8</text>
<text x="194.2" y="190.9">Game</text>
<text x="204.7" y="190.9">Board</text>
<text x="215.7" y="190.9">2.1</text>
</g>
<g font-size="2.1" fill="#840000">
<text x="178" y="184">Sheet:</text>
<text x="178" y="186.7">File:</text>
<text x="184.1" y="186.7">motorino-game.kicad_sch</text>
<text x="178" y="196.9">KiCad</text>
<text x="178" y="194.1">Size:</text>
<text x="184.7" y="194.1">A4</text>
<text x="185.7" y="196.9">E.D.A.</text>
<text x="193.3" y="196.9">8.0.8</text>
<text x="200" y="194.1">Date:</text>
<text x="207" y="194.1">2024-11-21</text>
<text x="263" y="194.3">Rev:</text>
<text x="263" y="196.9">Id:</text>
<text x="267.1" y="196.9">1/4</text>
</g>
<g font-size="1.8" fill="#840000">
<text x="35" y="11.9">1</text>
<text x="85" y="11.9">2</text>
<text x="135" y="11.9">3</text>
<text x="185" y="11.9">4</text>
<text x="235" y="11.9">5</text>
<text x="285" y="11.9">6</text>
<text x="10.3" y="35.9">A</text>
<text x="285.3" y="35.9">A</text>
<text x="57.3" y="83.5">INT*</text>
<text x="10.3" y="85.9">B</text>
<text x="285.3" y="85.9">B</text>
<text x="76.7" y="94.9">~{PIAS}</text>
<text x="76.7" y="110.2">INT*</text>
<text x="214.9" y="108.9">COMVID</text>
<text x="139" y="130.5">INT*</text>
<text x="10.3" y="135.9">C</text>
<text x="285.3" y="135.9">C</text>
<text x="135.8" y="140.7">COMVID</text>
<text x="113.5" y="171.1">~{PIAS}</text>
<text x="10.3" y="185.9">D</text>
<text x="285.3" y="185.9">D</text>
<text x="35" y="199.9">1</text>
<text x="85" y="199.9">2</text>
<text x="135" y="199.9">3</text>
<text x="185" y="199.9">4</text>
<text x="235" y="199.9">5</text>
<text x="285" y="199.9">6</text>
</g>
<g font-size="1.8" fill="#006464">
<text x="248.3" y="17.4">VDD</text>
<text x="27.4" y="21.2">74HCT00</text>
<text x="29.7" y="18.6">U1C</text>
<text x="95.9" y="18.6">VDD</text>
<text x="90.2" y="27.5">C1</text>
<text x="29.7" y="33.9">U1B</text>
<text x="90.2" y="30.1">100nF</text>
<text x="158.2" y="35.2">U4</text>
<text x="219.7" y="32.6">C9</text>
<text x="219.7" y="35.2">10uF</text>
<text x="231.4" y="32.6">8.0MHz</text>
<text x="240.3" y="32.6">100nF</text>
<text x="242.5" y="30.1">C13</text>
<text x="27.4" y="36.4">74HCT00</text>
<text x="84.3" y="41.5">GND</text>
<text x="158.2" y="37.7">SAA1099P</text>
<text x="186.7" y="40.2">10uH</text>
<text x="186.7" y="37.7">L1</text>
<text x="235.2" y="40.2">OUT</text>
<text x="240.9" y="38" transform="rotate(-90 240.9 38)">Vcc</text>
<text x="242.2" y="40.2">EN</text>
<text x="149.1" y="44">WR*</text>
<text x="149.1" y="46.6">CS*</text>
<text x="157.1" y="43.7" transform="rotate(-90 157.1 43.7)">VCC</text>
<text x="159.6" y="46.6">CLK</text>
<text x="213.9" y="45.3">GND</text>
<text x="236.2" y="46.6">X1</text>
<text x="240.9" y="44.2" transform="rotate(-90 240.9 44.2)">GND</text>
<text x="31.7" y="51.4">bus</text>
<text x="100" y="49.1">U3</text>
<text x="100" y="51.7">MC68B21</text>
<text x="113" y="52.6">Joystick</text>
<text x="149.1" y="49.1">A0</text>
<text x="149.1" y="51.7">DTACK*</text>
<text x="177.8" y="52.9">C4</text>
<text x="188" y="52.9">R1</text>
<text x="196.9" y="52.9">R2</text>
<text x="207" y="52.9">R3</text>
<text x="234.2" y="52.9">GND</text>
<text x="19.6" y="54.2">GND</text>
<text x="40.3" y="59.3">D6</text>
<text x="40.3" y="56.7">D7</text>
<text x="88.6" y="59.3">D1</text>
<text x="88.6" y="56.7">D0</text>
<text x="98.7" y="58.2" transform="rotate(-90 98.7 58.2)">VCC</text>
<text x="103.2" y="56.7">PA0</text>
<text x="103.2" y="59.3">PA1</text>
<text x="114.5" y="56.7">L</text>
<text x="114.5" y="59.3">R</text>
<text x="149.1" y="59.3">D6</text>
<text x="149.1" y="56.7">D7</text>
<text x="177.8" y="55.5">10uF</text>
<text x="188" y="55.5">10k</text>
<text x="196.9" y="55.5">1.5k</text>
<text x="207" y="55.5">1.5k</text>
<text x="239.5" y="58">AudioJack3_Ground_SwitchTR</text>
<text x="252.2" y="55.5">J1</text>
<text x="40.3" y="64.4">D4</text>
<text x="40.3" y="61.8">D5</text>
<text x="88.6" y="64.4">D3</text>
<text x="88.6" y="61.8">D2</text>
<text x="103.2" y="61.8">PA2</text>
<text x="103.2" y="64.4">PA3</text>
<text x="114.5" y="61.8">U</text>
<text x="114.5" y="64.4">D</text>
<text x="149.1" y="64.4">D4</text>
<text x="149.1" y="61.8">D5</text>
<text x="172" y="63.1">GND</text>
<text x="215.8" y="61.6">R5</text>
<text x="40.3" y="66.9">D3</text>
<text x="40.3" y="72">D1</text>
<text x="40.3" y="69.4">D2</text>
<text x="88.6" y="72">D6</text>
<text x="88.6" y="69.4">D5</text>
<text x="88.6" y="66.9">D4</text>
<text x="103.2" y="66.9">PA4</text>
<text x="103.2" y="69.4">PA5</text>
<text x="103.2" y="72">PA6</text>
<text x="114.5" y="66.9">F</text>
<text x="114.5" y="69.4">PA5</text>
<text x="114.5" y="72">PA6</text>
<text x="149.1" y="72">D1</text>
<text x="149.1" y="69.4">D2</text>
<text x="149.1" y="66.9">D3</text>
<text x="158.2" y="69.4">OUTR</text>
<text x="158.5" y="72">OUTL</text>
<text x="208.7" y="66.6">1.5k</text>
<text x="209.2" y="72">R4</text>
<text x="215" y="66.6">1.5k</text>
<text x="40.3" y="74.5">D0</text>
<text x="88.6" y="74.5">D7</text>
<text x="103.2" y="74.5">PA7</text>
<text x="114.5" y="74.5">PA7</text>
<text x="114.5" y="77.1">CA1</text>
<text x="149.1" y="74.5">D0</text>
<text x="159.9" y="74.5">Iref</text>
<text x="185.4" y="77.1">15nF</text>
<text x="188" y="74.5">C5</text>
<text x="208.3" y="77.1">15nF</text>
<text x="209.6" y="74.5">C7</text>
<text x="228.6" y="77.1">15nF</text>
<text x="229.9" y="74.5">C11</text>
<text x="237.2" y="73.5">C10</text>
<text x="238" y="77.8">15nF</text>
<text x="38.6" y="83.4">IRQ*</text>
<text x="88.6" y="82.1">RS0</text>
<text x="103.2" y="82.1">CA2</text>
<text x="103.2" y="79.6">CA1</text>
<text x="157.1" y="79.5" transform="rotate(-90 157.1 79.5)">VSS</text>
<text x="172.1" y="83.4">VDD</text>
<text x="88.6" y="89.8">CS0</text>
<text x="88.6" y="84.7">RS1</text>
<text x="103" y="89.8">PB0</text>
<text x="149.1" y="84.7">GND</text>
<text x="37.8" y="92.3">R/W*</text>
<text x="41.6" y="94.8">E</text>
<text x="88.6" y="94.8">~{CS2}</text>
<text x="88.6" y="92.3">CS1</text>
<text x="103" y="92.3">PB1</text>
<text x="103" y="94.8">PB2</text>
<text x="162" y="93.6">TMS9918A</text>
<text x="184.1" y="94.5">DRAM</text>
<text x="207" y="94.8">C6</text>
<text x="249.4" y="91">GND</text>
<text x="265.5" y="94.8">L2</text>
<text x="272.4" y="92.3">VDD</text>
<text x="40.5" y="99.9">A3</text>
<text x="40.5" y="97.4">A4</text>
<text x="88.6" y="99.9">R/~{W}</text>
<text x="103" y="97.4">PB3</text>
<text x="103" y="99.9">PB4</text>
<text x="150.4" y="101.2">CD1</text>
<text x="150.4" y="98.7">CD0</text>
<text x="160.9" y="99.6" transform="rotate(-90 160.9 99.6)">VCC</text>
<text x="165.9" y="98.7">AD0</text>
<text x="165.9" y="101.2">AD1</text>
<text x="185.6" y="101.2">AD1</text>
<text x="185.6" y="98.7">AD0</text>
<text x="207" y="97.4">100nF</text>
<text x="264.1" y="97.4">10uH</text>
<text x="40.5" y="102.5">A2</text>
<text x="40.5" y="105">A1</text>
<text x="40.5" y="107.5">A0</text>
<text x="88.6" y="102.5">ENABLE</text>
<text x="88.6" y="107.5">~{IRQA}</text>
<text x="103" y="102.5">PB5</text>
<text x="103" y="105">PB6</text>
<text x="103" y="107.5">PB7</text>
<text x="150.4" y="106.3">CD3</text>
<text x="150.4" y="103.7">CD2</text>
<text x="165.9" y="106.3">AD3</text>
<text x="165.9" y="103.7">AD2</text>
<text x="185.6" y="103.7">AD2</text>
<text x="185.6" y="106.3">AD3</text>
<text x="201.2" y="106.3">GND</text>
<text x="243.8" y="107.5">Q1</text>
<text x="250.4" y="105">10uF</text>
<text x="251.4" y="102.5">C14</text>
<text x="39.9" y="110.1">IO*</text>
<text x="88.6" y="110.1">~{IRQB}</text>
<text x="103" y="112.6">CB1</text>
<text x="150.4" y="113.9">CD6</text>
<text x="150.4" y="111.4">CD5</text>
<text x="150.4" y="108.8">CD4</text>
<text x="165.9" y="113.9">AD6</text>
<text x="165.9" y="111.4">AD5</text>
<text x="165.9" y="108.8">AD4</text>
<text x="185.6" y="108.8">AD4</text>
<text x="185.6" y="111.4">AD5</text>
<text x="185.6" y="113.9">AD6</text>
<text x="230.6" y="113.9">10k</text>
<text x="231.1" y="111.4">R6</text>
<text x="243.8" y="110.1">2N2222A</text>
<text x="257" y="112.6">GND</text>
<text x="269.2" y="113.9">Video</text>
<text x="275.5" y="113.9">Out</text>
<text x="38.2" y="115.2">RES*</text>
<text x="88.6" y="115.2">~{RESET}</text>
<text x="98.7" y="118.4" transform="rotate(-90 98.7 118.4)">VSS</text>
<text x="103" y="115.2">CB2</text>
<text x="150.4" y="116.4">CD7</text>
<text x="165.9" y="116.4">AD7</text>
<text x="185.6" y="116.4">AD7</text>
<text x="276.9" y="116.7">J2</text>
<text x="90.7" y="125.3">GND</text>
<text x="150.4" y="121.5">MODE</text>
<text x="150.4" y="124.1">~{CSW}</text>
<text x="165.7" y="125.3">RD1</text>
<text x="165.7" y="122.8">RD0</text>
<text x="185.6" y="122.8">Q0</text>
<text x="185.6" y="125.3">Q1</text>
<text x="205.1" y="125.3">VDD</text>
<text x="248.2" y="121.5">33R</text>
<text x="248.8" y="124.1">R7</text>
<text x="261.6" y="121.5">R8</text>
<text x="261.6" y="124.1">330R</text>
<text x="150.4" y="126.6">~{CSR}</text>
<text x="150.4" y="130.4">~{INT}</text>
<text x="158.8" y="126.6">U5</text>
<text x="165.7" y="130.4">RD3</text>
<text x="165.7" y="127.9">RD2</text>
<text x="185.6" y="130.4">Q3</text>
<text x="185.6" y="127.9">Q2</text>
<text x="109.8" y="135.5">U2A</text>
<text x="150.4" y="132.9">~{RESET}</text>
<text x="165.7" y="135.5">RD5</text>
<text x="165.7" y="132.9">RD4</text>
<text x="185.6" y="132.9">Q4</text>
<text x="185.6" y="135.5">Q5</text>
<text x="212.1" y="136.8">U2C</text>
<text x="257" y="135.5">GND</text>
<text x="26.2" y="140.6">74HCT00</text>
<text x="28.5" y="138">U1D</text>
<text x="105.2" y="143.1">A1</text>
<text x="107.5" y="138">74LS139</text>
<text x="115.6" y="143.1">O0</text>
<text x="150.4" y="138">EXTVDP</text>
<text x="150.4" y="140.6">COMVID</text>
<text x="165.7" y="140.6">RD7</text>
<text x="165.7" y="138">RD6</text>
<text x="185.6" y="138">Q6</text>
<text x="185.6" y="140.6">Q7</text>
<text x="223.1" y="142" transform="rotate(-90 223.1 142)">VCC</text>
<text x="229.9" y="143.1">C12</text>
<text x="247.2" y="142" transform="rotate(-90 247.2 142)">VCC</text>
<text x="105.2" y="145.6">A0</text>
<text x="115.6" y="145.6">O1</text>
<text x="115.6" y="148.2">O2</text>
<text x="150.4" y="145.6">GROMCLK</text>
<text x="150.4" y="148.2">CPUCLK</text>
<text x="165.9" y="146.9">~{RAS}</text>
<text x="165.9" y="149.5">~{CAS}</text>
<text x="185.6" y="146.9">RAS*</text>
<text x="185.6" y="149.5">CAS*</text>
<text x="208.3" y="149.5">100nF</text>
<text x="210.8" y="144.4">C8</text>
<text x="228.6" y="148.2">100nF</text>
<text x="254" y="146.9">74HCT00</text>
<text x="254" y="144.4">U1E</text>
<text x="37" y="155.8">JP1</text>
<text x="68.1" y="153.3">74HCT00</text>
<text x="70.5" y="150.7">U1A</text>
<text x="105.2" y="150.7">E</text>
<text x="115.6" y="150.7">O3</text>
<text x="150.4" y="154.5">XTAL1</text>
<text x="165.4" y="152">R/~{W}</text>
<text x="185.6" y="152">W*</text>
<text x="209.6" y="155.8">74LS139</text>
<text x="223.1" y="151.4" transform="rotate(-90 223.1 151.4)">GND</text>
<text x="247.2" y="151.4" transform="rotate(-90 247.2 151.4)">GND</text>
<text x="92" y="160.9">U2B</text>
<text x="138.4" y="159.6">Y1</text>
<text x="150.4" y="157.1">XTAL2</text>
<text x="160.9" y="160.8" transform="rotate(-90 160.9 160.8)">VSS</text>
<text x="89.7" y="163.4">74LS139</text>
<text x="133.8" y="162.2">10.7386MHz</text>
<text x="87.4" y="168.5">A1</text>
<text x="87.4" y="171">A0</text>
<text x="97.8" y="173.6">O2</text>
<text x="97.8" y="171">O1</text>
<text x="97.8" y="168.5">O0</text>
<text x="137.2" y="173.6">C2</text>
<text x="149.9" y="173.6">C3</text>
<text x="161.8" y="168.5">GND</text>
<text x="87.4" y="176.1">E</text>
<text x="97.8" y="176.1">O3</text>
<text x="137.2" y="176.1">30pF</text>
<text x="149.9" y="176.1">30pF</text>
<text x="137.7" y="190.1">GND</text>
</g>
<g font-size="1.8" fill="#a90000">
<text x="25.3" y="23.9">9</text>
<text x="24.7" y="29">10</text>
<text x="36.8" y="26.4">8</text>
<text x="239.8" y="33.7" transform="rotate(-90 239.8 33.7)">8</text>
<text x="25.3" y="39.1">4</text>
<text x="36.8" y="41.7">6</text>
<text x="156" y="39.4" transform="rotate(-90 156 39.4)">18</text>
<text x="233" y="39.1">5</text>
<text x="245.7" y="39.1">1</text>
<text x="25.3" y="44.2">5</text>
<text x="146.6" y="42.9">1</text>
<text x="146.6" y="45.5">2</text>
<text x="164.4" y="45.5">8</text>
<text x="239.8" y="46.4" transform="rotate(-90 239.8 46.4)">4</text>
<text x="97.5" y="53.4" transform="rotate(-90 97.5 53.4)">20</text>
<text x="146.6" y="48">3</text>
<text x="146.6" y="50.5">7</text>
<text x="85" y="58.2">32</text>
<text x="85" y="55.6">33</text>
<text x="108.5" y="55.6">2</text>
<text x="108.5" y="58.2">3</text>
<text x="146" y="58.2">16</text>
<text x="146" y="55.6">17</text>
<text x="85" y="65.8">29</text>
<text x="85" y="63.2">30</text>
<text x="85" y="60.7">31</text>
<text x="108.5" y="60.7">4</text>
<text x="108.5" y="63.2">5</text>
<text x="108.5" y="65.8">6</text>
<text x="146" y="65.8">13</text>
<text x="146" y="63.2">14</text>
<text x="146" y="60.7">15</text>
<text x="246.2" y="65.8">RN</text>
<text x="246.9" y="63.2">R</text>
<text x="246.9" y="60.7">S</text>
<text x="85" y="70.9">27</text>
<text x="85" y="68.3">28</text>
<text x="108.5" y="68.3">7</text>
<text x="108.5" y="70.9">8</text>
<text x="146" y="70.9">11</text>
<text x="146" y="68.3">12</text>
<text x="164.4" y="68.3">4</text>
<text x="164.4" y="70.9">5</text>
<text x="246.4" y="70.9">TN</text>
<text x="247.1" y="68.3">T</text>
<text x="85" y="73.4">26</text>
<text x="108.5" y="73.4">9</text>
<text x="146" y="73.4">10</text>
<text x="164.4" y="73.4">6</text>
<text x="251.2" y="75.7" transform="rotate(-90 251.2 75.7)">G</text>
<text x="85" y="83.6">35</text>
<text x="85" y="81">36</text>
<text x="107.9" y="81">39</text>
<text x="107.9" y="78.5">40</text>
<text x="156" y="82" transform="rotate(-90 156 82)">9</text>
<text x="85" y="88.6">22</text>
<text x="107.9" y="88.6">10</text>
<text x="85" y="93.7">23</text>
<text x="85" y="91.2">24</text>
<text x="107.9" y="91.2">11</text>
<text x="107.9" y="93.7">12</text>
<text x="159.8" y="95.3" transform="rotate(-90 159.8 95.3)">33</text>
<text x="85" y="98.8">21</text>
<text x="85" y="101.3">25</text>
<text x="107.9" y="96.3">13</text>
<text x="107.9" y="98.8">14</text>
<text x="107.9" y="101.3">15</text>
<text x="147.3" y="100.1">23</text>
<text x="147.3" y="97.5">24</text>
<text x="170.1" y="97.5">10</text>
<text x="170.7" y="100.1">9</text>
<text x="85" y="106.4">38</text>
<text x="107.9" y="103.9">16</text>
<text x="107.9" y="106.4">17</text>
<text x="147.3" y="107.7">20</text>
<text x="147.3" y="105.2">21</text>
<text x="147.3" y="102.6">22</text>
<text x="170.7" y="107.7">6</text>
<text x="170.7" y="105.2">7</text>
<text x="170.7" y="102.6">8</text>
<text x="235.8" y="107.7">2</text>
<text x="241" y="104.8" transform="rotate(-90 241 104.8)">3</text>
<text x="85" y="109">37</text>
<text x="107.9" y="111.5">18</text>
<text x="147.3" y="112.8">18</text>
<text x="147.3" y="110.2">19</text>
<text x="170.7" y="112.8">4</text>
<text x="170.7" y="110.2">5</text>
<text x="241" y="112.5" transform="rotate(-90 241 112.5)">1</text>
<text x="85" y="114">34</text>
<text x="107.9" y="114">19</text>
<text x="147.3" y="115.3">17</text>
<text x="170.7" y="115.3">3</text>
<text x="268.5" y="116.6">1</text>
<text x="97.5" y="121.4" transform="rotate(-90 97.5 121.4)">1</text>
<text x="147.3" y="120.4">13</text>
<text x="147.3" y="122.9">14</text>
<text x="147.3" y="125.5">15</text>
<text x="170.1" y="124.2">31</text>
<text x="170.1" y="121.7">32</text>
<text x="272.8" y="121.4" transform="rotate(-90 272.8 121.4)">2</text>
<text x="147.3" y="129.3">16</text>
<text x="147.3" y="131.8">34</text>
<text x="170.1" y="131.8">28</text>
<text x="170.1" y="129.3">29</text>
<text x="170.1" y="126.7">30</text>
<text x="147.3" y="136.9">35</text>
<text x="170.1" y="136.9">26</text>
<text x="170.1" y="134.4">27</text>
<text x="222" y="135.9" transform="rotate(-90 222 135.9)">16</text>
<text x="246.1" y="135.9" transform="rotate(-90 246.1 135.9)">14</text>
<text x="23.5" y="143.3">12</text>
<text x="100.9" y="142">3</text>
<text x="121.2" y="142">4</text>
<text x="147.3" y="139.4">36</text>
<text x="170.1" y="139.4">25</text>
<text x="23.5" y="148.3">13</text>
<text x="34.9" y="145.8">11</text>
<text x="100.9" y="149.6">1</text>
<text x="100.9" y="144.5">2</text>
<text x="121.2" y="144.5">5</text>
<text x="121.2" y="147.1">6</text>
<text x="121.2" y="149.6">7</text>
<text x="147.3" y="144.5">37</text>
<text x="147.3" y="147.1">38</text>
<text x="170.7" y="145.8">1</text>
<text x="170.7" y="148.3">2</text>
<text x="42.9" y="151.8" transform="rotate(-90 42.9 151.8)">3</text>
<text x="45" y="156">2</text>
<text x="66" y="156">1</text>
<text x="147.3" y="153.4">39</text>
<text x="147.3" y="156">40</text>
<text x="170.1" y="150.9">11</text>
<text x="222" y="155.6" transform="rotate(-90 222 155.6)">8</text>
<text x="246.1" y="155.6" transform="rotate(-90 246.1 155.6)">7</text>
<text x="42.9" y="162" transform="rotate(-90 42.9 162)">1</text>
<text x="66" y="161">2</text>
<text x="77.4" y="158.5">3</text>
<text x="82.5" y="167.4">13</text>
<text x="102.8" y="167.4">12</text>
<text x="159.8" y="163.9" transform="rotate(-90 159.8 163.9)">12</text>
<text x="82.5" y="169.9">14</text>
<text x="102.8" y="172.5">10</text>
<text x="102.8" y="169.9">11</text>
<text x="82.5" y="175">15</text>
<text x="103.4" y="175">9</text>
</g>
<g font-size="1.8" fill="#0f0f0f">
<text x="45.7" y="58.1">D6</text>
<text x="45.7" y="55.5">D7</text>
<text x="72.4" y="58.1">D1</text>
<text x="72.4" y="55.5">D0</text>
<text x="142.2" y="58.1">B6</text>
<text x="142.2" y="55.5">B7</text>
<text x="45.7" y="65.7">D3</text>
<text x="45.7" y="63.2">D4</text>
<text x="45.7" y="60.6">D5</text>
<text x="72.4" y="65.7">D4</text>
<text x="72.4" y="63.2">D3</text>
<text x="72.4" y="60.6">D2</text>
<text x="142.2" y="63.2">B4</text>
<text x="142.2" y="65.7">B3</text>
<text x="142.2" y="60.6">B5</text>
<text x="45.7" y="70.8">D1</text>
<text x="45.7" y="68.2">D2</text>
<text x="72.4" y="70.8">D6</text>
<text x="72.4" y="68.2">D5</text>
<text x="142.2" y="68.2">B2</text>
<text x="142.2" y="70.8">B1</text>
<text x="45.7" y="73.3">D0</text>
<text x="72.4" y="73.3">D7</text>
<text x="142.2" y="73.3">B0</text>
<text x="111.8" y="88.6">B0</text>
<text x="111.8" y="93.6">B2</text>
<text x="111.8" y="91.1">B1</text>
<text x="111.8" y="98.7">B4</text>
<text x="111.8" y="101.3">B5</text>
<text x="111.8" y="96.2">B3</text>
<text x="143.5" y="100">D6</text>
<text x="143.5" y="97.4">D7</text>
<text x="175.3" y="100">AD1</text>
<text x="175.3" y="97.4">AD0</text>
<text x="111.8" y="103.8">B6</text>
<text x="111.8" y="106.3">B7</text>
<text x="143.5" y="105.1">D4</text>
<text x="143.5" y="102.5">D5</text>
<text x="143.5" y="107.6">D3</text>
<text x="175.3" y="107.6">AD4</text>
<text x="175.3" y="105.1">AD3</text>
<text x="175.3" y="102.5">AD2</text>
<text x="143.5" y="110.1">D2</text>
<text x="143.5" y="112.7">D1</text>
<text x="175.3" y="112.7">AD6</text>
<text x="175.3" y="110.1">AD5</text>
<text x="143.5" y="115.2">D0</text>
<text x="175.3" y="115.2">AD7</text>
<text x="175.3" y="121.6">Q0</text>
<text x="175.3" y="124.1">Q1</text>
<text x="175.3" y="126.7">Q2</text>
<text x="175.3" y="131.7">Q4</text>
<text x="175.3" y="129.2">Q3</text>
<text x="175.3" y="134.3">Q5</text>
<text x="175.3" y="136.8">Q6</text>
<text x="88.9" y="141.9">E</text>
<text x="175.3" y="139.4">Q7</text>
<text x="88.9" y="144.4">R/~{W}</text>
<text x="175.3" y="148.2">CAS*</text>
<text x="175.3" y="145.7">RAS*</text>
<text x="62.2" y="155.9">A4</text>
<text x="100.3" y="155.9">~{VDPS}</text>
<text x="175.3" y="150.8">R/W*</text>
<text x="62.2" y="160.9">A3</text>
<text x="62.2" y="169.8">A2</text>
<text x="62.2" y="174.9">~{IO}</text>
</g>
<g font-size="1.8" fill="#0000c2">
<text x="25.7" y="173.4">Memory</text>
<text x="34" y="173.4">Map</text>
<text x="25.7" y="175.4">JP1</text>
<text x="25.7" y="177.5">18-1B</text>
<text x="25.7" y="179.5">1C-1F</text>
<text x="30.3" y="175.4">=</text>
<text x="33" y="175.4">1-2:</text>
<text x="33.2" y="179.5">PIA</text>
<text x="33.3" y="177.5">TMS9918A</text>
<text x="25.7" y="183.6">JP1</text>
<text x="25.7" y="185.7">08-0B</text>
<text x="30.3" y="183.6">=</text>
<text x="33" y="183.6">3-2:</text>
<text x="33.3" y="185.7">TMS9918A</text>
<text x="25.7" y="187.7">0C-0F</text>
<text x="33.2" y="187.7">PIA</text>
</g>
</svg>
